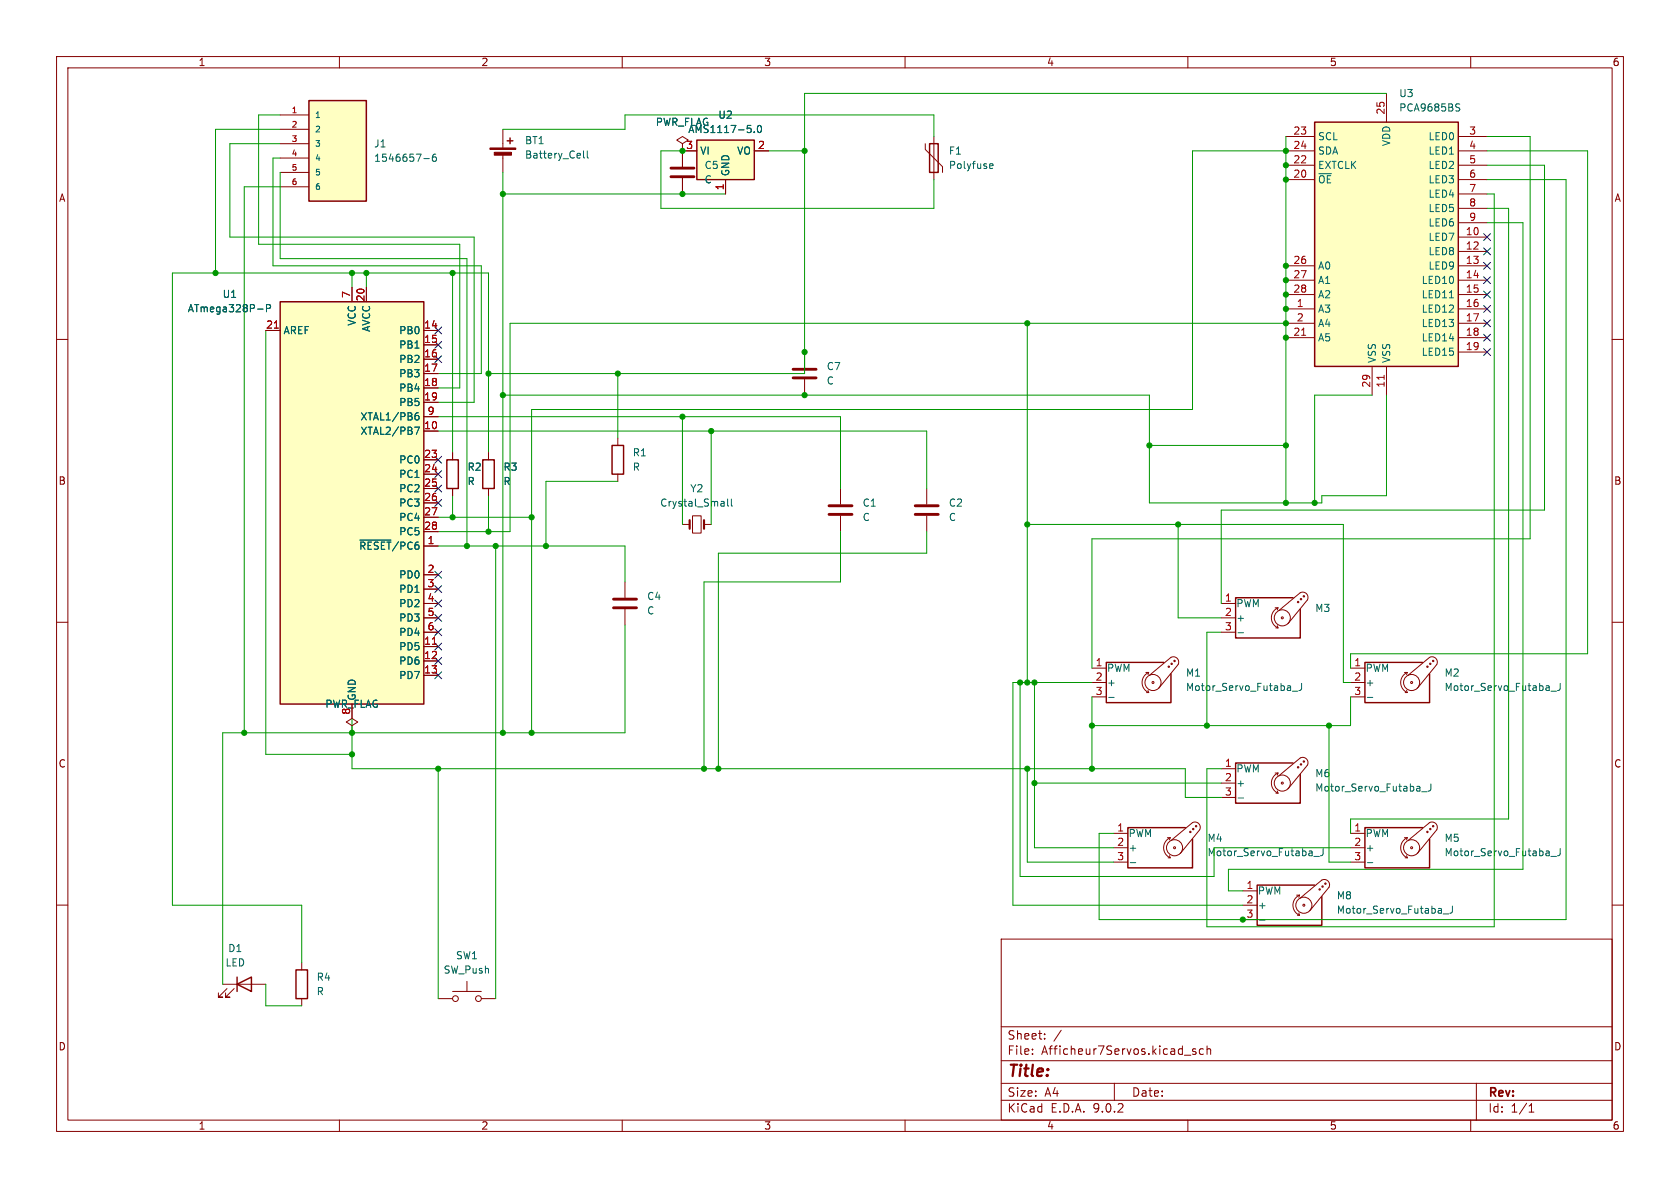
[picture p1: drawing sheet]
<svg xmlns="http://www.w3.org/2000/svg" width="297mm" height="210mm" viewBox="0 0 297 210" stroke-linecap="round" stroke-linejoin="round" font-family="sans-serif">
<g fill="none" stroke="#840000" stroke-width=".18">
<path d="M10 10h277v190h-277zM12 12h273v186h-273zM60 10v2M110 10v2M160 10v2M210 10v2M260 10v2M10 60h2M285 60h2M10 110h2M285 110h2M10 160h2"/>
<path d="M177 166h108v32h-108zM285 160h2M60 198v2M110 198v2M160 198v2M177 194.5h108M177 191.5h108M177 187.5h108M177 181.5h108M182.5 186.3v.1M182.5 185.5v.1M184.7 183.6v.1"/>
<path d="M184.7 182.8v.1M187.6 182.1l-1.3 2M197 191.5v3M209.4 186.5h1.1M210 198v2M211.4 185.5l-.4-.1-.2 .2 .1 .2 .5 .2v.3h-.6M212.7 185.5l-.4-.1-.3 .3v.4l.2 .2h.5M213.4 185.5l.2-.1 .4 .1v.9M213.4 184.9v1.5M260 198v2M261 191.5v6.5M270.3 196.6h.9"/>
<path d="M270.3 195.5l.4-.4v1.5"/>
</g>
<path d="M49.5 53.3h25.4v71.2h-25.4z" fill="#ffffc2"/>
<path d="M89.7 24.9h1M90.2 24.4v1M164.3 25.4h1.6v5.1h-1.6zM49.5 53.3h25.4v71.2h-25.4zM85.3 81.3h2.1v5.1h-2.1zM52.3 171.5h2.1v5h-2.1z" fill="none" stroke="#840000" stroke-width=".25"/>
<g fill="none" stroke="#840000" stroke-width=".18">
<path d="M88.9 22.9v3.3M88.9 27.2v3.3M120.6 25.4l1.1-.6-1.1-.7-1 .7 1 .6v1.3M120.6 26.7h.1M163.6 25.4v1l3 3.1v1M165.1 24.1v7.7M47 58.4h2.5M62.2 50.8v2.5M64.8 50.8v2.5M74.9 58.4h2.6M74.9 61h2.6M74.9 63.5h2.6"/>
<path d="M74.9 66h2.6M74.9 68.6h2.6M74.9 71.1h2.6M74.9 73.7h2.6M74.9 76.2h2.6M142.2 62.2v2.8M142.2 67.1v2.8M74.9 81.3h2.6M74.9 83.8h2.6M74.9 86.4h2.6M74.9 88.9h2.6M74.9 91.4h2.6"/>
<path d="M74.9 94h2.6M74.9 96.5h2.6M86.4 80v1.3M86.4 86.4v1.2M120.6 92.7h1.3M122.4 91.2h1.6v3h-1.6zM124.5 92.7h1.2M74.9 101.6h2.6M74.9 104.1h2.6M74.9 106.7h2.6M74.9 109.2h2.6M74.9 111.8h2.6"/>
<path d="M74.9 114.3h2.6M74.9 116.8h2.6M74.9 119.4h2.6M110.5 102.9v2.8M110.5 107.7v2.8M62.2 124.5v2.5M53.3 170.2v1.3M53.3 176.5v1.3"/>
</g>
<path d="M48.5 58h.7M76.4 113.9h.8" fill="none" stroke="#a90000" stroke-width=".18"/>
<g fill="none" stroke="#006464" stroke-width=".18">
<path d="M103.2 26.7v1.1l.1 .1M103.8 26.7v1.1l.2 .1M174.9 29.6l.2 .2 .4-.1M174.9 29.1l.2-.2h.3l.2 .2v.1l-.7 .2M45.5 54.6h1M47.1 54.5h.6l.1-.2v-.3l-.7-.2v1.3M73.3 75.5h.8l-.5 1.3M73.4 73.6l.4-.1 .3 .2-.1 .5h-.4l-.2-.1M74 73h-.4l-.2 .3M63.6 95.5h5.5M128 88.7v.8M128 89.4l-.1 .1"/>
<path d="M128 88.9l-.1 .1M128.6 88.2v1.1l.2 .2M129.3 88.2v1.1l.2 .2"/>
</g>
<path d="M121.9 91.9v1.6M124.5 91.9v1.6" fill="none" stroke="#840000" stroke-width=".38"/>
<g fill="#840000" stroke="#840000" stroke-width=".18">
<path d="M86.6 26.2h4.6v.2h-4.6z"/>
<path d="M87.4 26.9h3v.5h-3z"/>
</g>
<path d="M140.2 65.3h4.1M140.2 66.8h4.1M108.5 105.9h4M108.5 107.4h4" fill="none" stroke="#840000" stroke-width=".51"/>
<path d="M232.4 21.6h25.4v43.2h-25.4z" fill="#ffffc2"/>
<path d="M232.4 21.6h25.4v43.2h-25.4zM108.2 78.7h2v5.1h-2zM205.7 117.1h-10.1v7.1h11.4v-5.1M209.5 146.3h-10.1v7.1h11.4v-5.1M232.4 156.5h-10.2v7.1h11.5v-5.1M251.5 146.3h-10.2v7.1h11.4v-5.1M41.9 174l2.5-1.3v2.6zM41.9 172.7v2.6" fill="none" stroke="#840000" stroke-width=".25"/>
<g fill="none" stroke="#840000" stroke-width=".18">
<path d="M245.1 16.5v5.1M120.6 26.7v2.8M120.6 31.5v2.8M227.3 24.1h5.1M227.3 26.7h5.1M227.3 29.2h5.1M227.3 31.8h5.1M257.8 24.1h5.1M257.8 26.7h5.1M257.8 29.2h5.1M257.8 31.8h5.1M257.8 34.3h5.1"/>
<path d="M257.8 36.8h5.1M257.8 39.4h5.1M227.3 47h5.1M227.3 49.5h5.1M227.3 52.1h5.1M227.3 54.6h5.1M227.3 57.2h5.1M227.3 59.7h5.1M257.8 47h5.1M257.8 49.5h5.1M257.8 52.1h5.1M257.8 54.6h5.1"/>
<path d="M257.8 57.2h5.1M257.8 59.7h5.1M257.8 41.9h5.1M257.8 44.5h5.1M109.2 77.5v1.2M242.6 64.8v5.1M245.1 64.8v5.1M257.8 62.2h5.1M109.2 83.8v1.3M193 118.1h2.6M202.6 118.9h.5M203.1 118.9a1.94 1.94 0 0 0-1.2 1.8 1.94 1.94 0 0 0 1.2 1.7"/>
<path d="M203.1 118.9l-.2 .4M208.3 117.5a.94 .94 0 0 0-.2-1.1 .94 .94 0 0 0-1.1-.2l-3.8 3.2M208.3 117.5l-3.4 4.2M193 120.7h2.6M193 123.2h2.6M202.7 122.4h.4M202.9 122l.2 .4M196.8 147.3h2.6M196.8 149.9h2.6M196.8 152.4h2.6M206.4 148.1h.5M206.5 151.6h.4"/>
<path d="M206.8 151.3l.1 .3M206.9 148.1a1.94 1.94 0 0 0-1.2 1.8 1.94 1.94 0 0 0 1.2 1.7M206.9 148.1l-.1 .4M207 148.6l3.8-3.2a.94 .94 0 0 1 1.1 .2 .94 .94 0 0 1 .2 1.1l-3.4 4.2M219.7 157.5h2.5M229.2 158.2h.5M229.7 158.2a1.94 1.94 0 0 0-1.1 1.8 1.94 1.94 0 0 0 1.1 1.8M229.7 158.2l-.1 .4M229.9 158.8l3.8-3.2a.94 .94 0 0 1 1.1 .1 .94 .94 0 0 1 .1 1.1l-3.4 4.2M238.8 147.3h2.5M238.8 149.9h2.5M238.8 152.4h2.5"/>
<path d="M248.3 148.1h.5M248.4 151.6h.4M248.7 151.3l.1 .3M248.8 148.1a1.94 1.94 0 0 0-1.2 1.8 1.94 1.94 0 0 0 1.2 1.7M248.8 148.1l-.1 .4M248.9 148.6l3.8-3.2a.94 .94 0 0 1 1.1 .2 .94 .94 0 0 1 .2 1.1l-3.4 4.2M39.4 174h7.6M40.1 174.8l-1.5 1.5h.8h-.8v-.8M41.4 174.8l-1.5 1.5h.7h-.7v-.8M77.5 176.5h2.5M80 175.3h5.1M82.5 173.5v1.8"/>
<path d="M85.1 176.5h2.5M219.7 160h2.5M219.7 162.6h2.5M229.4 161.8h.3M229.6 161.4l.1 .4"/>
<circle cx="206.6" cy="117.9" r=".13"/>
<circle cx="207.1" cy="117.3" r=".13"/>
<circle cx="207.6" cy="116.8" r=".13"/>
<circle cx="203.8" cy="120.6" r=".18"/>
<circle cx="203.8" cy="120.6" r="1.42"/>
<circle cx="207.6" cy="149.9" r=".18"/>
<circle cx="207.6" cy="149.9" r="1.42"/>
<circle cx="210.4" cy="147.1" r=".13"/>
<circle cx="210.9" cy="146.6" r=".13"/>
<circle cx="211.5" cy="146.1" r=".13"/>
<circle cx="233.3" cy="157.2" r=".13"/>
<circle cx="233.8" cy="156.7" r=".13"/>
<circle cx="234.3" cy="156.2" r=".13"/>
<circle cx="249.6" cy="149.9" r=".18"/>
<circle cx="249.6" cy="149.9" r="1.42"/>
<circle cx="252.3" cy="147.1" r=".13"/>
<circle cx="252.9" cy="146.6" r=".13"/>
<circle cx="253.4" cy="146.1" r=".13"/>
<circle cx="80.5" cy="176.5" r=".51"/>
<circle cx="84.6" cy="176.5" r=".51"/>
<circle cx="230.5" cy="160" r=".18"/>
<circle cx="230.5" cy="160" r="1.42"/>
</g>
<path d="M230.1 59.3h.7M244.7 66.3v.8" fill="none" stroke="#a90000" stroke-width=".18"/>
<g fill="none" stroke="#006464" stroke-width=".18">
<path d="M257.6 19l.3 .1 .2 .3-.3 .2h-.3M257.6 18.4h.5M256.2 52.6h.8M196 123.3h1M228.5 122.2h.9M230.1 120.8v.9a.41 .41 0 0 1-.5 .4M199.8 152.5h1M232.3 151.4h.9M233.9 150v.9a.41 .41 0 0 1-.5 .4M241.7 152.5h1M274.2 151.4h1M275.8 150v.9a.41 .41 0 0 1-.5 .4"/>
<path d="M222.7 162.7h.9M255.1 161.6h1M256.8 160.2v.9a.41 .41 0 0 1-.5 .3"/>
</g>
<path d="M118.6 29.7h4.1M118.6 31.2h4.1" fill="none" stroke="#840000" stroke-width=".51"/>
<path d="M123.2 24.8h10.1v7h-10.1z" fill="#ffffc2"/>
<path d="M123.2 24.8h10.1v7h-10.1zM228.6 105.7h-10.2v7.1h11.5v-5.1M251.5 117.1h-10.2v7.1h11.4v-5.1M228.6 134.9h-10.2v7.1h11.5v-5.1" fill="none" stroke="#840000" stroke-width=".25"/>
<g fill="none" stroke="#840000" stroke-width=".18">
<path d="M120.6 26.7h2.6M128.3 31.8v2.5M133.3 26.7h2.6M148.6 86.4v2.8M148.6 91.2v2.8M163.8 86.4v2.8M163.8 91.2v2.8M215.9 106.7h2.5M215.9 109.2h2.5M215.9 111.8h2.5M225.4 107.4h.5M225.6 111h.3"/>
<path d="M225.8 110.6l.1 .4M225.9 107.4a1.94 1.94 0 0 0-1.1 1.8 1.94 1.94 0 0 0 1.1 1.8M225.9 107.4l-.1 .4M226.1 108l3.8-3.2a.94 .94 0 0 1 1.1 .1 .94 .94 0 0 1 .1 1.1l-3.4 4.2M238.8 118.1h2.5M248.3 118.9h.5M248.8 118.9a1.94 1.94 0 0 0-1.2 1.8 1.94 1.94 0 0 0 1.2 1.7M248.8 118.9l-.1 .4M248.9 119.4l3.8-3.2a.94 .94 0 0 1 1.1 .2 .94 .94 0 0 1 .2 1.1l-3.4 4.2M62.2 128.3l1-.7-1-.6-1 .6 1 .7v1.2M62.2 129.5h.1M215.9 135.9h2.5"/>
<path d="M215.9 138.4h2.5M225.4 136.7h.5M225.8 139.8l.1 .4M225.9 136.7a1.94 1.94 0 0 0-1.1 1.7 1.94 1.94 0 0 0 1.1 1.8M225.9 136.7l-.1 .3M226.1 137.2l3.8-3.2a.94 .94 0 0 1 1.1 .2 .94 .94 0 0 1 .1 1.1l-3.4 4.1M238.8 120.7h2.5M238.8 123.2h2.5M248.4 122.4h.4M248.7 122l.1 .4M215.9 141h2.5M225.6 140.2h.3"/>
<circle cx="226.7" cy="109.2" r=".18"/>
<circle cx="226.7" cy="109.2" r="1.42"/>
<circle cx="229.5" cy="106.4" r=".13"/>
<circle cx="230" cy="105.9" r=".13"/>
<circle cx="230.5" cy="105.4" r=".13"/>
<circle cx="252.3" cy="117.9" r=".13"/>
<circle cx="252.9" cy="117.3" r=".13"/>
<circle cx="253.4" cy="116.8" r=".13"/>
<circle cx="226.7" cy="138.4" r=".18"/>
<circle cx="226.7" cy="138.4" r="1.42"/>
<circle cx="229.5" cy="135.6" r=".13"/>
<circle cx="230" cy="135.1" r=".13"/>
<circle cx="230.5" cy="134.6" r=".13"/>
<circle cx="249.6" cy="120.6" r=".18"/>
<circle cx="249.6" cy="120.6" r="1.42"/>
</g>
<path d="M133.3 23.3v.1M134.1 22.2h.1a.68 .68 0 0 1 .4 .6 .68 .68 0 0 1-.4 .6 .84 .84 0 0 1-.1-1.2zM218.9 111.9h.9M241.7 123.3h1M251.3 140h1M253 138.6v.9a.41 .41 0 0 1-.5 .3M274.2 122.2h1M275.8 120.8v.9a.41 .41 0 0 1-.5 .4M218.9 141.1h.9" fill="none" stroke="#006464" stroke-width=".18"/>
<path d="M146.6 89.4h4M146.6 90.9h4M161.8 89.4h4.1M161.8 90.9h4.1" fill="none" stroke="#840000" stroke-width=".51"/>
<path d="M54.6 17.8h10.2v17.8h-10.2z" fill="#ffffc2"/>
<path d="M54.6 17.8h10.2v17.8h-10.2zM79 81.3h2v5.1h-2z" fill="none" stroke="#840000" stroke-width=".25"/>
<g fill="none" stroke="#840000" stroke-width=".18">
<path d="M49.5 20.3h5.1M49.5 22.9h5.1M49.5 25.4h5.1M49.5 27.9h5.1M49.5 30.5h5.1M49.5 33h5.1M120.6 26.7h.1M120.6 26.7v2.8M120.6 31.5v2.8M120.6 26.7h2.6M128.3 31.8v2.5M133.3 26.7h2.6"/>
<path d="M47 58.4h2.5M62.2 50.8v2.5M64.8 50.8v2.5M74.9 58.4h2.6M74.9 61h2.6M74.9 63.5h2.6M74.9 66h2.6M74.9 68.6h2.6M74.9 71.1h2.6M74.9 73.7h2.6M74.9 76.2h2.6M74.9 81.3h2.6"/>
<path d="M74.9 83.8h2.6M74.9 86.4h2.6M74.9 88.9h2.6M74.9 91.4h2.6M74.9 94h2.6M74.9 96.5h2.6M80 80v1.3M80 86.4v1.2M86.4 80v1.3M86.4 86.4v1.2M74.9 101.6h2.6M74.9 104.1h2.6"/>
<path d="M74.9 106.7h2.6M74.9 109.2h2.6M74.9 111.8h2.6M74.9 114.3h2.6M74.9 116.8h2.6M74.9 119.4h2.6M62.2 129.5h.1M62.2 124.5v2.5"/>
</g>
<path d="M74.9 28h1M77 27.2l-.3 .1a.86 .86 0 0 0 0 1.2l.4-.1 .1-.4-.3-.3-.3 .1-.2 .2M133.3 23.3v.1M134.1 22.2h.1a.68 .68 0 0 1 .4 .6 .68 .68 0 0 1-.4 .6 .84 .84 0 0 1-.1-1.2zM45.5 54.6h1M47.1 54.5h.6l.1-.2v-.3l-.7-.2v1.3M73.3 75.5h.8l-.5 1.3M73.4 73.6l.4-.1 .3 .2-.1 .5h-.4l-.2-.1M74 73h-.4l-.2 .3M63.6 95.5h5.5" fill="none" stroke="#006464" stroke-width=".18"/>
<g fill="none" stroke="#009600" stroke-width=".18">
<path d="M245.1 16.5h-102.9v49.5h-55.8M49.5 27.9h-1.2v19.1h36.8v19h-7.6M49.5 25.4h-8.9v16.5h43.2v29.2h-6.3M49.5 20.3h-3.8v22.9h35.6v25.4h-3.8M49.5 30.5v15.2h33v50.8M49.5 22.9h-11.4v25.4M49.5 33h-6.3v96.5M88.9 22.9h21.6v-2.6h54.6v3.8M88.9 34.3h39.4M88.9 30.5v99M120.6 26.7h-3.8v10.1h48.3v-5M135.9 26.7h6.3"/>
<path d="M227.3 26.7h-16.5v45.7h-116.8v57.1M227.3 24.1v64.8M262.9 34.3h1.3v129.5h-50.8v-27.9h2.5M262.9 39.4h6.3v114.3h-52v3.8h2.5M262.9 36.8h3.8v108h-27.9v2.5M262.9 31.8h14v130.8h-82.6v-15.3h2.5M262.9 24.1h7.6v71.2h-77.5v22.8M262.9 29.2h10.1v61h-57.1v16.5M262.9 26.7h17.8v88.9h-41.9v2.5M47 58.4v75h15.2M62.2 48.3v2.5M64.8 48.3v2.5"/>
<path d="M80 48.3v31.7M181.6 57.2v63.5M227.3 57.2h-137.1v36.8h-12.7M77.5 73.7h71.1v12.7M77.5 76.2h86.3v10.2M88.9 69.9h114.3v19h30.5v-1.3h11.4v-17.7M109.2 66v11.5M120.6 73.7v19M125.7 76.2v16.5M203.2 78.7h24.1M242.6 69.9h-10.2v19M77.5 96.5h33v6.4"/>
<path d="M77.5 91.4h16.5M80 87.6v3.8M86.4 80v-31.7h-55.9v111.7h22.8v10.2M86.4 87.6v6.4M87.6 96.5v80M109.2 85.1h-12.7v11.4M148.6 94v8.9h-24.1v33M163.8 94v3.8h-36.8v38.1M181.6 92.7h55.9v28h1.3M208.3 92.7v16.5h7.6M110.5 110.5v19h-71.1v44.5M215.9 111.8h-2.5v16.5"/>
<path d="M62.2 127v8.9h147.3v5.1h6.4M77.5 135.9v40.6M180.3 120.7v34.2h34.3v-5h24.2M181.6 135.9v16.5h15.2M182.9 120.7v29.2h13.9M182.9 138.4h33M193 123.2v12.7M193 120.7h-13.9v39.3h40.6M234.9 128.3v24.1h3.9M238.8 123.2v5.1h-45.8M47 174v3.8h6.3"/>
</g>
<g fill="none" stroke="#000084" stroke-width=".18">
<path d="M76.9 57.8l1.2 1.2M78.1 57.8l-1.2 1.2M262.3 48.9l1.2 1.2M262.3 46.4l1.2 1.2M262.3 43.8l1.2 1.3M262.3 56.5l1.2 1.3M262.3 59.1l1.2 1.2M262.3 41.3l1.2 1.2M262.3 51.5l1.2 1.2M262.3 54l1.2 1.2M263.5 48.9l-1.2 1.2M263.5 46.4l-1.2 1.2"/>
<path d="M263.5 43.8l-1.2 1.3M263.5 56.5l-1.2 1.3M263.5 59.1l-1.2 1.2M263.5 41.3l-1.2 1.2M263.5 51.5l-1.2 1.2M263.5 54l-1.2 1.2M76.9 60.4l1.2 1.2M76.9 62.9l1.2 1.2M78.1 60.4l-1.2 1.2M78.1 62.9l-1.2 1.2M262.3 61.6l1.2 1.2M263.5 61.6l-1.2 1.2"/>
<path d="M76.9 83.2l1.2 1.2M76.9 88.3l1.2 1.2M76.9 85.8l1.2 1.2M76.9 80.7l1.2 1.2M78.1 83.2l-1.2 1.2M78.1 88.3l-1.2 1.2M78.1 85.8l-1.2 1.2M78.1 80.7l-1.2 1.2M76.9 118.8l1.2 1.2M76.9 101l1.2 1.2M76.9 111.2l1.2 1.2M76.9 108.6l1.2 1.2"/>
<path d="M76.9 103.5l1.2 1.2M76.9 116.2l1.2 1.2M76.9 113.7l1.2 1.2M76.9 106.1l1.2 1.2M78.1 118.8l-1.2 1.2M78.1 101l-1.2 1.2M78.1 111.2l-1.2 1.2M78.1 108.6l-1.2 1.2M78.1 103.5l-1.2 1.2M78.1 116.2l-1.2 1.2M78.1 113.7l-1.2 1.2M78.1 106.1l-1.2 1.2"/>
</g>
<path d="M48.5 58h.7M76.4 113.9h.8" fill="none" stroke="#a90000" stroke-width=".18"/>
<g fill="#009600" stroke="#009600" stroke-width=".18">
<circle cx="227.3" cy="49.5" r=".46"/>
<circle cx="227.3" cy="57.2" r=".46"/>
<circle cx="227.3" cy="47" r=".46"/>
<circle cx="227.3" cy="52.1" r=".46"/>
<circle cx="227.3" cy="54.6" r=".46"/>
<circle cx="227.3" cy="26.7" r=".46"/>
<circle cx="227.3" cy="31.8" r=".46"/>
<circle cx="227.3" cy="29.2" r=".46"/>
<circle cx="227.3" cy="59.7" r=".46"/>
<circle cx="227.3" cy="78.7" r=".46"/>
<circle cx="232.4" cy="88.9" r=".46"/>
<circle cx="227.3" cy="88.9" r=".46"/>
<circle cx="203.2" cy="78.7" r=".46"/>
<circle cx="181.6" cy="92.7" r=".46"/>
<circle cx="208.3" cy="92.7" r=".46"/>
<circle cx="213.4" cy="128.3" r=".46"/>
<circle cx="234.9" cy="128.3" r=".46"/>
<circle cx="219.7" cy="162.6" r=".46"/>
<circle cx="182.9" cy="138.4" r=".46"/>
<circle cx="193" cy="135.9" r=".46"/>
<circle cx="43.2" cy="129.5" r=".46"/>
<circle cx="62.2" cy="129.5" r=".46"/>
<circle cx="77.5" cy="135.9" r=".46"/>
<circle cx="62.2" cy="133.4" r=".46"/>
<circle cx="120.6" cy="73.7" r=".46"/>
<circle cx="120.6" cy="34.3" r=".46"/>
<circle cx="125.7" cy="76.2" r=".46"/>
<circle cx="109.2" cy="66" r=".46"/>
<circle cx="88.9" cy="34.3" r=".46"/>
<circle cx="120.6" cy="26.7" r=".46"/>
<circle cx="86.4" cy="66" r=".46"/>
<circle cx="88.9" cy="69.9" r=".46"/>
<circle cx="38.1" cy="48.3" r=".46"/>
<circle cx="64.8" cy="48.3" r=".46"/>
<circle cx="62.2" cy="48.3" r=".46"/>
<circle cx="80" cy="48.3" r=".46"/>
<circle cx="181.6" cy="120.7" r=".46"/>
<circle cx="182.9" cy="120.7" r=".46"/>
<circle cx="181.6" cy="135.9" r=".46"/>
<circle cx="193" cy="128.3" r=".46"/>
<circle cx="180.3" cy="120.7" r=".46"/>
<circle cx="142.2" cy="62.2" r=".46"/>
<circle cx="142.2" cy="69.9" r=".46"/>
<circle cx="142.2" cy="26.7" r=".46"/>
<circle cx="181.6" cy="57.2" r=".46"/>
<circle cx="87.6" cy="96.5" r=".46"/>
<circle cx="82.5" cy="96.5" r=".46"/>
<circle cx="88.9" cy="129.5" r=".46"/>
<circle cx="80" cy="91.4" r=".46"/>
<circle cx="86.4" cy="94" r=".46"/>
<circle cx="124.5" cy="135.9" r=".46"/>
<circle cx="94" cy="129.5" r=".46"/>
<circle cx="94" cy="91.4" r=".46"/>
<circle cx="96.5" cy="96.5" r=".46"/>
<circle cx="127" cy="135.9" r=".46"/>
</g>
<text font-size="2.8" fill="#840000" x="178" y="190.9">Title:</text>
<g font-size="2.1" fill="#840000">
<text x="178" y="184">Sheet:</text>
<text x="178" y="186.7">File:</text>
<text x="184.1" y="186.7">Afficheur7Servos.kicad_sch</text>
<text x="178" y="196.9">KiCad</text>
<text x="178" y="194.1">Size:</text>
<text x="184.7" y="194.1">A4</text>
<text x="185.7" y="196.9">E.D.A.</text>
<text x="193.3" y="196.9">9.0.2</text>
<text x="200" y="194.1">Date:</text>
<text x="263" y="194.3">Rev:</text>
<text x="263" y="196.9">Id:</text>
<text x="267.1" y="196.9">1/1</text>
</g>
<g font-size="1.8" fill="#840000">
<text x="35" y="11.9">1</text>
<text x="85" y="11.9">2</text>
<text x="135" y="11.9">3</text>
<text x="185" y="11.9">4</text>
<text x="235" y="11.9">5</text>
<text x="285" y="11.9">6</text>
<text x="10.3" y="35.9">A</text>
<text x="285.3" y="35.9">A</text>
<text x="10.3" y="85.9">B</text>
<text x="285.3" y="85.9">B</text>
<text x="10.3" y="135.9">C</text>
<text x="285.3" y="135.9">C</text>
<text x="10.3" y="185.9">D</text>
<text x="285.3" y="185.9">D</text>
<text x="35" y="199.9">1</text>
<text x="85" y="199.9">2</text>
<text x="135" y="199.9">3</text>
<text x="185" y="199.9">4</text>
<text x="235" y="199.9">5</text>
<text x="285" y="199.9">6</text>
</g>
<g font-size="1.8" fill="#006464">
<text x="247.3" y="17.4">U3</text>
<text x="115.8" y="22.5">PWR_FLAG</text>
<text x="121.6" y="23.7">AMS1117-5.0</text>
<text x="126.9" y="21.2">U2</text>
<text x="247.3" y="19.9">PCA9685BS</text>
<text x="66" y="26.3">J1</text>
<text x="66" y="28.8">1546657-6</text>
<text x="92.7" y="25.7">BT1</text>
<text x="92.7" y="28.2">Battery_Cell</text>
<text x="123.7" y="27.5">VI</text>
<text x="130.2" y="27.5">VO</text>
<text x="167.6" y="27.5">F1</text>
<text x="232.9" y="25">SCL</text>
<text x="232.9" y="27.5">SDA</text>
<text x="246" y="25.9" transform="rotate(-90 246 25.9)">VDD</text>
<text x="252.4" y="25">LED0</text>
<text x="252.4" y="27.5">LED1</text>
<text x="124.5" y="30.1">C5</text>
<text x="124.5" y="32.6">C</text>
<text x="129.1" y="31.2" transform="rotate(-90 129.1 31.2)">GND</text>
<text x="167.6" y="30.1">Polyfuse</text>
<text x="232.9" y="30.1">EXTCLK</text>
<text x="232.9" y="32.6">~{OE}</text>
<text x="252.4" y="30.1">LED2</text>
<text x="252.4" y="32.6">LED3</text>
<text x="252.4" y="35.2">LED4</text>
<text x="252.4" y="37.7">LED5</text>
<text x="252.4" y="40.2">LED6</text>
<text x="232.9" y="47.9">A0</text>
<text x="252.4" y="42.8">LED7</text>
<text x="252.4" y="45.3">LED8</text>
<text x="252.4" y="47.9">LED9</text>
<text x="39.3" y="52.9">U1</text>
<text x="232.9" y="50.4">A1</text>
<text x="232.9" y="52.9">A2</text>
<text x="251.2" y="50.4">LED10</text>
<text x="251.2" y="52.9">LED11</text>
<text x="33.1" y="55.4">ATmega328P-P</text>
<text x="50" y="59.3">AREF</text>
<text x="63.1" y="57.7" transform="rotate(-90 63.1 57.7)">VCC</text>
<text x="65.6" y="58.8" transform="rotate(-90 65.6 58.8)">AVCC</text>
<text x="70.5" y="59.3">PB0</text>
<text x="232.9" y="55.5">A3</text>
<text x="232.9" y="58">A4</text>
<text x="251.2" y="55.5">LED12</text>
<text x="251.2" y="58">LED13</text>
<text x="70.5" y="61.8">PB1</text>
<text x="70.5" y="64.4">PB2</text>
<text x="146.1" y="65.6">C7</text>
<text x="232.9" y="60.6">A5</text>
<text x="243.4" y="64.3" transform="rotate(-90 243.4 64.3)">VSS</text>
<text x="246" y="64.3" transform="rotate(-90 246 64.3)">VSS</text>
<text x="251.2" y="60.6">LED14</text>
<text x="251.2" y="63.1">LED15</text>
<text x="70.5" y="66.9">PB3</text>
<text x="70.5" y="69.4">PB4</text>
<text x="70.5" y="72">PB5</text>
<text x="146.1" y="68.2">C</text>
<text x="63.6" y="74.5">XTAL1/PB6</text>
<text x="63.6" y="77.1">XTAL2/PB7</text>
<text x="70.5" y="82.1">PC0</text>
<text x="82.6" y="83.4">R2</text>
<text x="88.9" y="83.4">R3</text>
<text x="111.8" y="80.9">R1</text>
<text x="111.8" y="83.4">R</text>
<text x="70.5" y="84.7">PC1</text>
<text x="70.5" y="87.2">PC2</text>
<text x="70.5" y="89.8">PC3</text>
<text x="82.6" y="86">R</text>
<text x="88.9" y="86">R</text>
<text x="116.6" y="89.8">Crystal_Small</text>
<text x="121.9" y="87.2">Y2</text>
<text x="152.4" y="89.8">C1</text>
<text x="167.6" y="89.8">C2</text>
<text x="70.5" y="92.3">PC4</text>
<text x="70.5" y="94.8">PC5</text>
<text x="152.4" y="92.3">C</text>
<text x="167.6" y="92.3">C</text>
<text x="63.4" y="97.4">~{RESET}/PC6</text>
<text x="70.5" y="102.5">PD0</text>
<text x="70.5" y="105">PD1</text>
<text x="70.5" y="107.5">PD2</text>
<text x="114.3" y="106.3">C4</text>
<text x="218.5" y="107.5">PWM</text>
<text x="70.5" y="110.1">PD3</text>
<text x="70.5" y="112.6">PD4</text>
<text x="114.3" y="108.8">C</text>
<text x="218.5" y="110.1">+</text>
<text x="232.4" y="108.4">M3</text>
<text x="70.5" y="115.2">PD5</text>
<text x="70.5" y="117.7">PD6</text>
<text x="195.6" y="119">PWM</text>
<text x="209.6" y="119.8">M1</text>
<text x="241.3" y="119">PWM</text>
<text x="255.3" y="119.8">M2</text>
<text x="57.4" y="125.3">PWR_FLAG</text>
<text x="63.1" y="124" transform="rotate(-90 63.1 124)">GND</text>
<text x="70.5" y="120.2">PD7</text>
<text x="195.6" y="121.5">+</text>
<text x="209.6" y="122.4">Motor_Servo_Futaba_J</text>
<text x="241.3" y="121.5">+</text>
<text x="255.3" y="122.4">Motor_Servo_Futaba_J</text>
<text x="218.5" y="136.8">PWM</text>
<text x="232.4" y="137.6">M6</text>
<text x="218.5" y="139.3">+</text>
<text x="232.4" y="140.1">Motor_Servo_Futaba_J</text>
<text x="199.4" y="148.2">PWM</text>
<text x="213.4" y="149">M4</text>
<text x="241.3" y="148.2">PWM</text>
<text x="255.3" y="149">M5</text>
<text x="199.4" y="150.7">+</text>
<text x="213.4" y="151.6">Motor_Servo_Futaba_J</text>
<text x="241.3" y="150.7">+</text>
<text x="255.3" y="151.6">Motor_Servo_Futaba_J</text>
<text x="222.3" y="158.3">PWM</text>
<text x="222.3" y="160.9">+</text>
<text x="236.2" y="159.2">M8</text>
<text x="236.2" y="161.7">Motor_Servo_Futaba_J</text>
<text x="39.8" y="171">LED</text>
<text x="40.3" y="168.5">D1</text>
<text x="55.9" y="173.6">R4</text>
<text x="78.3" y="172.3">SW_Push</text>
<text x="80.5" y="169.8">SW1</text>
<text x="55.9" y="176.1">R</text>
</g>
<g font-size="1.8" fill="#a90000">
<text x="228.6" y="23.9">23</text>
<text x="244.9" y="20.4" transform="rotate(-90 244.9 20.4)">25</text>
<text x="259.6" y="23.9">3</text>
<text x="121.2" y="26.4">3</text>
<text x="133.9" y="26.4">2</text>
<text x="228.6" y="26.4">24</text>
<text x="228.6" y="29">22</text>
<text x="259.6" y="26.4">4</text>
<text x="259.6" y="29">5</text>
<text x="128" y="33.7" transform="rotate(-90 128 33.7)">1</text>
<text x="228.6" y="31.5">20</text>
<text x="259.6" y="31.5">6</text>
<text x="259.6" y="34">7</text>
<text x="259" y="41.7">10</text>
<text x="259.6" y="36.6">8</text>
<text x="259.6" y="39.1">9</text>
<text x="228.6" y="46.7">26</text>
<text x="259" y="44.2">12</text>
<text x="259" y="46.7">13</text>
<text x="62" y="52.8" transform="rotate(-90 62 52.8)">7</text>
<text x="64.5" y="53.4" transform="rotate(-90 64.5 53.4)">20</text>
<text x="228.6" y="49.3">27</text>
<text x="228.6" y="51.8">28</text>
<text x="259" y="49.3">14</text>
<text x="259" y="51.8">15</text>
<text x="46.9" y="58.2">21</text>
<text x="74.9" y="58.2">14</text>
<text x="228.6" y="59.4">21</text>
<text x="229.2" y="54.4">1</text>
<text x="229.2" y="56.9">2</text>
<text x="259" y="54.4">16</text>
<text x="259" y="56.9">17</text>
<text x="259" y="59.4">18</text>
<text x="74.9" y="60.7">15</text>
<text x="74.9" y="63.2">16</text>
<text x="74.9" y="65.8">17</text>
<text x="259" y="62">19</text>
<text x="74.9" y="68.3">18</text>
<text x="74.9" y="70.9">19</text>
<text x="242.3" y="68.6" transform="rotate(-90 242.3 68.6)">29</text>
<text x="244.9" y="68.6" transform="rotate(-90 244.9 68.6)">11</text>
<text x="74.9" y="75.9">10</text>
<text x="75.5" y="73.4">9</text>
<text x="74.9" y="81">23</text>
<text x="74.9" y="83.6">24</text>
<text x="74.9" y="86.1">25</text>
<text x="74.9" y="88.6">26</text>
<text x="74.9" y="91.2">27</text>
<text x="74.9" y="93.7">28</text>
<text x="75.5" y="96.3">1</text>
<text x="75.5" y="101.3">2</text>
<text x="75.5" y="103.9">3</text>
<text x="75.5" y="106.4">4</text>
<text x="216.5" y="106.4">1</text>
<text x="75.5" y="109">5</text>
<text x="75.5" y="111.5">6</text>
<text x="216.5" y="109">2</text>
<text x="216.5" y="111.5">3</text>
<text x="74.9" y="114">11</text>
<text x="74.9" y="116.6">12</text>
<text x="74.9" y="119.1">13</text>
<text x="193.6" y="117.9">1</text>
<text x="239.3" y="117.9">1</text>
<text x="193.6" y="120.4">2</text>
<text x="193.6" y="122.9">3</text>
<text x="239.3" y="120.4">2</text>
<text x="239.3" y="122.9">3</text>
<text x="62" y="126.4" transform="rotate(-90 62 126.4)">8</text>
<text x="216.5" y="135.6">1</text>
<text x="216.5" y="138.2">2</text>
<text x="216.5" y="140.7">3</text>
<text x="197.4" y="147.1">1</text>
<text x="197.4" y="149.6">2</text>
<text x="239.3" y="147.1">1</text>
<text x="239.3" y="149.6">2</text>
<text x="197.4" y="152.1">3</text>
<text x="239.3" y="152.1">3</text>
<text x="220.3" y="157.2">1</text>
<text x="220.3" y="159.8">2</text>
<text x="220.3" y="162.3">3</text>
</g>
<g font-size="1.4" fill="#a90000">
<text x="51.5" y="20.1">1</text>
<text x="51.5" y="22.6">2</text>
<text x="51.5" y="25.1">3</text>
<text x="51.5" y="27.7">4</text>
<text x="51.5" y="30.2">5</text>
<text x="51.5" y="32.8">6</text>
</g>
<g font-size="1.4" fill="#006464">
<text x="55.6" y="21.1">1</text>
<text x="55.6" y="23.6">2</text>
<text x="55.6" y="26.1">3</text>
<text x="55.6" y="28.7">4</text>
<text x="55.6" y="31.2">5</text>
<text x="55.6" y="33.8">6</text>
</g>
</svg>
